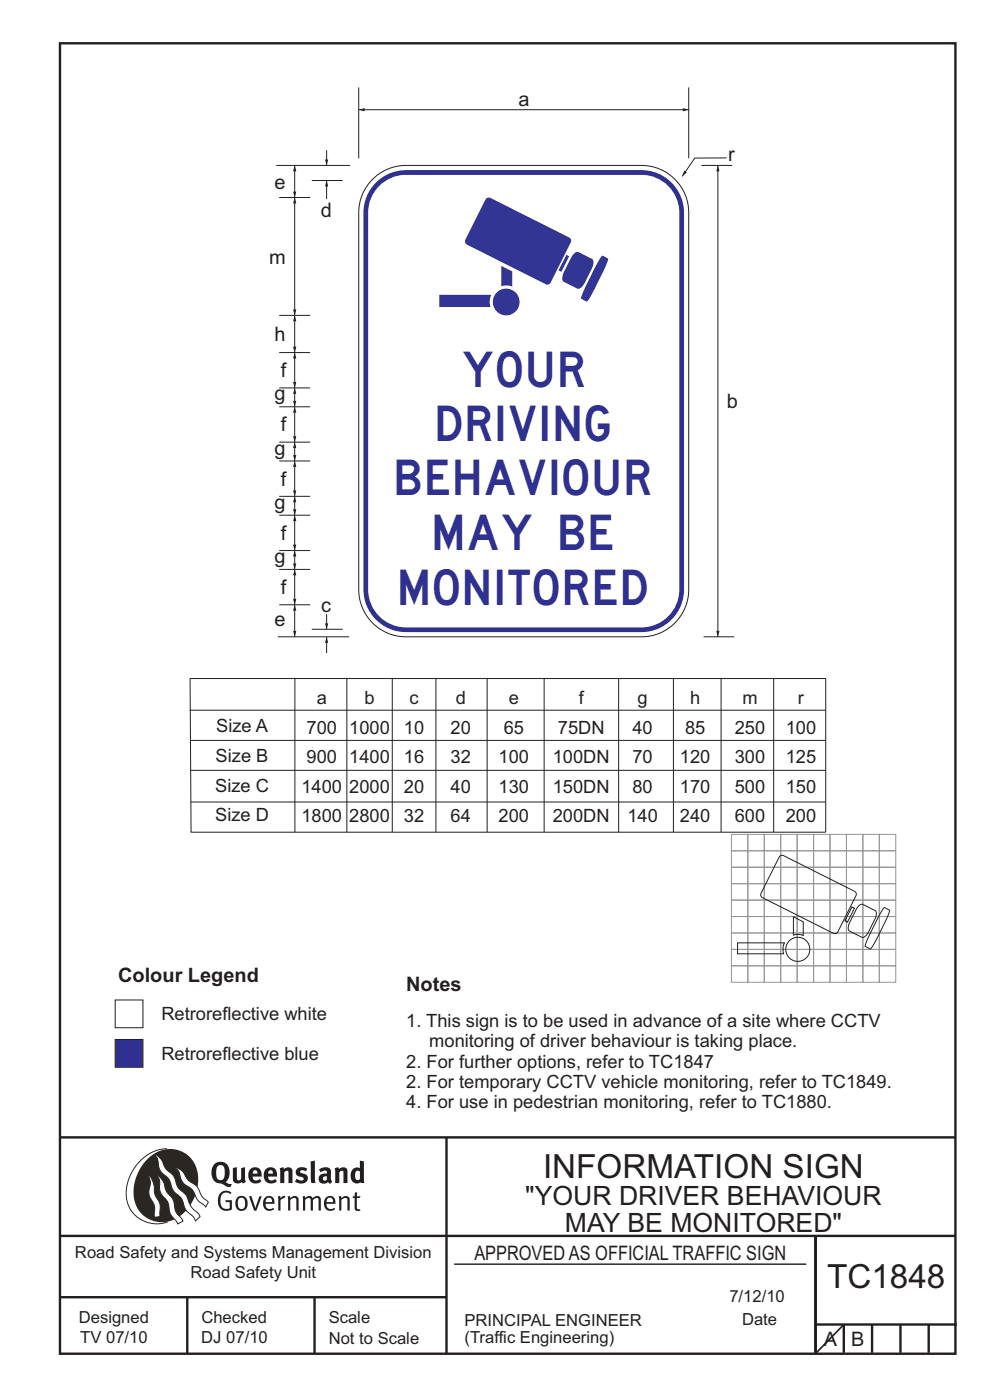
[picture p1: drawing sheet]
<svg xmlns="http://www.w3.org/2000/svg" width="210mm" height="297mm" viewBox="0 0 210 297" stroke-linecap="round" stroke-linejoin="round" font-family="sans-serif">
<g fill="none" stroke="#231f20" stroke-width=".51">
<path d="M12.7 9.2h190v278h-190zM12.7 241.3h190M94.7 241.4v45.8M12.7 275.2h82M12.7 262.2h190.1M39.7 275.2v12M66.7 275.2v12M173 262.1v24.9M173 281h30M179 281v6M185 281v6M191 281v6"/>
<path d="M197 281v6"/>
</g>
<path d="M96.4 268.2h74.6" fill="none" stroke="#231f20" stroke-width=".21"/>
<path d="M35.4 243.7a9.5 9.5 0 0 0-8.6 10.4 6.5 6.5 0 0 0 8.8 5.1" fill="none" stroke="#2a2723" stroke-width=".21"/>
<path d="M31.3 245.9a6.1 6.1 0 0 1 7.3-1.6 6.1 6.1 0 0 1 3.4 6.6 8.8 8.8 0 0 1-7.2 8.4 6.1 6.1 0 0 1-6.4-7.5 10.5 10.5 0 0 1 2.9-5.9z" fill-rule="evenodd" fill="#2a2723"/>
<g fill="#fff" stroke="#2a2723" stroke-width=".21">
<path d="M31.6 249.3l.3 .3 .6 1.2 .4 2.6 1 2 .1 2.7-1.2 .1-.1-2.4-.9-1.8-.2-.7 .3-2.4z" fill-rule="evenodd"/>
<path d="M37.2 247.7l.5 .1 .9 .6 1.3 1.9 1.9 1.5 1.1 2.1 1.3 1.2-.6 1-1.6-1.5-1.2-2.2-2-1.5-.5-.9-.4-1.5z" fill-rule="evenodd"/>
<path d="M32.8 244.9l.4 .1 .9 .8 1 2.1 1.7 1.5 1 2.5 1.6 1.6 1.2 2.5 1.6 1.6 .2 .5-.9 .9-.5-.9-1.6-1.5-1-2.4-1.7-1.7-.9-2.4-1.8-1.7-.3-.9-.3-1.6z" fill-rule="evenodd"/>
<path d="M33.4 249.4l.5 .3 .7 .9 .7 2.1 1.5 1.9 .5 2.5 1.5 1.8v.1l-1.1 .6-1.6-2.1-.6-2.5-1.4-1.9-.3-1v-1.6z" fill-rule="evenodd"/>
</g>
<g fill="#231f20">
<path d="M46.8 253.1l.5-.4 .7-.1 .6 .1 .5 .3-.2 .3-.9-.3-.8 .2-.3 .7-.1 1.1 .1 .6 .3 .5 .5 .3h.6l.4-.1v-1.3h-.8l-.1-.4h1.4v2l-.7 .2-.8 .1-.6-.3-.5-.4-.3-.8-.1-1 .2-.7z" fill-rule="evenodd"/>
<path d="M50.7 254.3l.7-.2 .5 .5 .1 1.2-.2 .4-.3 .2h-.5l-.4-.3-.2-1.1zM50.4 254l-.5 1.1 .3 1.2 .7 .5 1-.1 .4-.4 .2-.5v-.8l-.2-.7-.3-.4-.5-.2h-.6z" fill-rule="evenodd"/>
<path d="M52.8 253.8l.5-.1 .9 2.6 .8-2.5h.5l-1.1 3h-.5z" fill-rule="evenodd"/>
<path d="M56.6 254.2l.4-.1 .4 .1 .2 .3 .1 .5h-1.4zM56.2 254l-.4 1v.7l.3 .6 .4 .4 .5 .2 1.1-.3 .1-.1-.2-.3-.6 .3-.7-.2-.3-.2-.1-.6v-.1h1.9l-.2-1.2-.8-.5-.5 .1z" fill-rule="evenodd"/>
<path d="M58.9 253.8l.5-.1 .1 .5 .4-.4 .6-.1-.2 .5-.4 .1-.4 .3v2.2h-.5z" fill-rule="evenodd"/>
<path d="M61 253.8l.5-.1a.24 .24 0 0 0 .1 .4 .24 .24 0 0 0 .3-.2l.8-.2 .6 .5v2.6h-.4l-.1-2.3-.1-.3-.3-.1-.8 .5v2.2h-.5z" fill-rule="evenodd"/>
<path d="M64.2 253.8l.4-.1a.23 .23 0 0 0 .2 .4 .23 .23 0 0 0 .3-.2l.5-.2 .6 .2a.23 .23 0 0 0 .2 .2 .23 .23 0 0 0 .2-.1l.8-.3 .6 .4 .1 2.7h-.5v-2.3l-.1-.3-.3-.1-.8 .5v2.2h-.5v-2.3l-.1-.3-.3-.1-.8 .4v2.3h-.4z" fill-rule="evenodd"/>
<path d="M69.5 254.2l.5-.1 .4 .1 .3 .8h-1.4zM69.2 254l-.5 1 .1 .7 .2 .6 .4 .4 .4 .2 1.1-.3 .2-.1-.2-.3-.6 .3-.7-.2-.3-.4v-.5h1.9l-.2-1.2-.4-.3-.5-.2-.5 .1z" fill-rule="evenodd"/>
<path d="M71.8 253.8l.5-.1a.24 .24 0 0 0 .1 .4 .24 .24 0 0 0 .4-.2l.7-.2 .6 .5 .1 2.6h-.5v-2.3l-.1-.3-.3-.1-.9 .5v2.2h-.4z" fill-rule="evenodd"/>
<path d="M75.3 253l.5-.1-.1 .9h.8l-.2 .3h-.6v2.2l.2 .2h.5v.3l-.2 .1-.6-.1-.4-.3v-2.4h-.4v-.3h.4z" fill-rule="evenodd"/>
<path d="M46.2 247.4l.4-.2h.4l.6 .6v1.8l-.2 .5-.3 .2h-.8l-.3-.6-.1-1.5zM45.5 246.9l-.4 .7-.2 .8v1l.3 .9 .7 .6 1 .2 1.6 .7 .4-.1 .3-.5h-.6l-.8-.4 .7-1 .2-1.5a1.91 1.91 0 0 0-1.1-1.7 1.91 1.91 0 0 0-2.1 .3z" fill-rule="evenodd"/>
<path d="M49.4 247.8l.8-.2 .1 2.5 .1 .2 .3 .1 .5-.3v-2.3l.8-.2v2.6l.2 .5-.7 .3a.39 .39 0 0 0-.7 0h-.8l-.5-.4z" fill-rule="evenodd"/>
<path d="M53.8 248.4l.3-.1h.3l.2 .7h-1zM53.1 248l-.3 .5-.1 .8v.7l.4 .6 .5 .4 .6 .1 .7-.1 .6-.4-.4-.5-.4 .3h-.5l-.4-.2-.2-.3v-.3h1.9l-.1-1-.3-.6-1-.4-.5 .1z" fill-rule="evenodd"/>
<path d="M57.1 248.4l.2-.1h.4l.2 .7h-1zM56.4 248l-.3 .6-.2 .8 .2 .7 .3 .5 .5 .4 .6 .1 .6-.1 .6-.4-.3-.5-.6 .3h-.5l-.4-.6v-.2h1.9l-.1-1-.3-.6-.5-.3-.5-.1-.5 .1z" fill-rule="evenodd"/>
<path d="M59.3 247.8l.8-.2 .1 .4 1-.4 .7 .3 .1 .5v2.6h-.8v-2.3l-.3-.3-.6 .3v2.3h-.9z" fill-rule="evenodd"/>
<path d="M63 248l.9-.4 1.3 .3-.3 .6-.9-.2-.3 .2 .1 .3 1 .3 .4 .4v.8l-.4 .6-1.1 .2-1.1-.4 .3-.6 1 .3h.3l.2-.3-.1-.3-1-.3-.4-.3-.2-.6z" fill-rule="evenodd"/>
<path d="M68.6 249.7l.7-.2v.7l-.3 .3-.3-.1-.2-.3zM67.7 248.1l.3 .6 .8-.4 .5 .2a.35 .35 0 0 1 0 .5 .35 .35 0 0 1-.5 0l-1 .4-.2 .9 .2 .4 .3 .3h1.1a.49 .49 0 0 1 .8 .2l.5-.6-.3-.4v-1.7l-.2-.5-.4-.3-.6-.1z" fill-rule="evenodd"/>
<path d="M71 247.8l.8-.2 .1 .4 1-.4 .6 .3 .2 .5v2.6h-.8v-2.3l-.3-.3-.6 .3v2.3h-.9z" fill-rule="evenodd"/>
<path d="M75.6 248.5l.3-.1 .4 .2v1.5l-.3 .2-.4-.1-.2-.3v-.9zM76.3 246.2v1.3a.19 .19 0 0 1 0 .3 .19 .19 0 0 1-.3-.1l-.8 .1-.6 .5-.2 .9 .1 1 .3 .5 .6 .3h.6l.5-.2v.2h.8l-.1-4.6z" fill-rule="evenodd"/>
<path d="M65.9 246.4l.9-.2 .1 4.8h-.8l-.1-.3z" fill-rule="evenodd"/>
</g>
<path d="M24.4 220.5h5.9v5.9h-5.9z" fill-rule="evenodd" fill="#2e3092" stroke="#231f20" stroke-width=".21"/>
<path d="M24.4 212.1h5.9v5.9h-5.9z" fill-rule="evenodd" fill="#fff" stroke="#231f20" stroke-width=".21"/>
<path d="M154.1 33.5h-6.7l-2.7 3.9" fill="none" stroke="#231f20" stroke-width=".21"/>
<path d="M145.1 36.2l.6 .4-1 .8z" fill="#231f20"/>
<path d="M152.3 35.1v100" fill="none" stroke="#231f20" stroke-width=".21"/>
<g fill="#231f20">
<path d="M152.3 35.1l.3 1.3h-.7z"/>
<path d="M151.9 133.8h.7l-.3 1.3z"/>
</g>
<path d="M76.1 18.5v15.1M76.1 23.3h70M148.8 35.1h6.5M149.2 135.1h6.5" fill="none" stroke="#231f20" stroke-width=".21"/>
<g fill="#231f20">
<path d="M144.8 22.9l1.3 .4-1.3 .3z"/>
<path d="M76.1 23.3l1.3-.4v.7z"/>
</g>
<path d="M146.1 18.5v15.1" fill="none" stroke="#231f20" stroke-width=".21"/>
<path d="M78.6 38.5a10 10 0 0 1 7.5-3.4h50a10 10 0 0 1 10 10v80a10 10 0 0 1-10 10h-50a10 10 0 0 1-10-10v-80a10 10 0 0 1 2.5-6.6z" fill-rule="evenodd" fill="#fff" stroke="#231f20" stroke-width=".21"/>
<path d="M79.7 38.7a9 9 0 0 1 6.4-2.6h50a9 9 0 0 1 9 9v80a9 9 0 0 1-9 9h-50a9 9 0 0 1-9-9v-80a9 9 0 0 1 2.6-6.4z" fill-rule="evenodd" fill="#2e3092"/>
<path d="M80.4 39.4a8 8 0 0 1 5.7-2.3h50a8 8 0 0 1 8 8v80a8 8 0 0 1-8 8h-50a8 8 0 0 1-8-8v-80a8 8 0 0 1 2.3-5.7z" fill-rule="evenodd" fill="#fff"/>
<g fill="#323593">
<path d="M106.3 56.4l2.4 1.2v3.2l-1.2-.2-1.2 .1z" fill-rule="evenodd"/>
<path d="M93.2 62.5h11l-.3 1.3 .1 1.3h-10.8z" fill-rule="evenodd"/>
<path d="M103.1 42.1l.4-.2 .5 .1 17 8.6 .2 .3-.1 .5-4.5 8.8-.4 .2-.4-.1-17-8.6-.2-.4 .1-.4z" fill-rule="evenodd"/>
<path d="M121.7 53.8l.5-.3h.4l3 1.5 .3 .4-.2 1.3-1.7 3.3-.6 .9-.7 .4-3.2-1.5-.2-.5 .3-1.5 1.6-3.2z" fill-rule="evenodd"/>
<path d="M127.7 54.3l1.3 .6-.1 .5-3 6.3-.9 1.7-.5 .6-1.2-.6v-.5l2.9-6.1z" fill-rule="evenodd"/>
<path d="M120.1 54.1l.6 .3-1.6 3.3-.6-.3z" fill-rule="evenodd"/>
<circle cx="107.4" cy="64.1" r="2.84"/>
</g>
<path d="M58.6 35.1h15.7M59.2 74.8h6.6M59.2 97.8h6.6M59.2 86.3h6.6M59.2 109.3h6.6M58.9 135.1h15.2M59.2 120.8h6.6M62.5 128.3v6.8M66.1 133.5h6.6" fill="none" stroke="#231f20" stroke-width=".21"/>
<g fill="#231f20">
<path d="M62.5 128.3l.4 1.3h-.7z"/>
<path d="M62.2 133.8h.7l-.4 1.3z"/>
</g>
<path d="M62.5 120.8v7.5" fill="none" stroke="#231f20" stroke-width=".21"/>
<g fill="#231f20">
<path d="M62.5 120.8l.4 1.3h-.7z"/>
<path d="M62.2 127h.7l-.4 1.3z"/>
</g>
<path d="M62.5 109.3v7.5" fill="none" stroke="#231f20" stroke-width=".21"/>
<g fill="#231f20">
<path d="M62.5 109.3l.4 1.3h-.7z"/>
<path d="M62.2 115.5h.7l-.4 1.3z"/>
</g>
<path d="M62.5 97.8v7.5" fill="none" stroke="#231f20" stroke-width=".21"/>
<g fill="#231f20">
<path d="M62.5 97.8l.4 1.3h-.7z"/>
<path d="M62.2 104h.7l-.4 1.3z"/>
</g>
<path d="M62.5 86.3v7.5" fill="none" stroke="#231f20" stroke-width=".21"/>
<g fill="#231f20">
<path d="M62.5 86.3l.4 1.3h-.7z"/>
<path d="M62.2 92.5h.7l-.4 1.3z"/>
</g>
<path d="M62.5 74.8v7.5" fill="none" stroke="#231f20" stroke-width=".21"/>
<g fill="#231f20">
<path d="M62.5 74.8l.4 1.3h-.7z"/>
<path d="M62.2 81h.7l-.4 1.3z"/>
</g>
<path d="M69.3 135.1v3.4" fill="none" stroke="#231f20" stroke-width=".21"/>
<path d="M69.3 135.1l.3 1.3h-.7z" fill="#231f20"/>
<path d="M69.3 130.3v3.2" fill="none" stroke="#231f20" stroke-width=".21"/>
<path d="M68.9 132.2h.7l-.3 1.3z" fill="#231f20"/>
<path d="M59.2 41.9h6.6M62.5 41.9v25M59.2 66.9h6.6M59.2 93.8h6.6M59.2 82.3h6.6M59.2 116.8h6.6M59.2 105.3h6.6M59.2 128.3h6.6" fill="none" stroke="#231f20" stroke-width=".21"/>
<g fill="#231f20">
<path d="M62.2 65.6h.7l-.4 1.3z"/>
<path d="M62.5 41.9l.4 1.3h-.7z"/>
</g>
<path d="M62.5 35.1v6.8" fill="none" stroke="#231f20" stroke-width=".21"/>
<g fill="#231f20">
<path d="M62.5 35.1l.4 1.3h-.7z"/>
<path d="M62.2 40.6h.7l-.4 1.3z"/>
</g>
<path d="M62.5 116.8v4" fill="none" stroke="#231f20" stroke-width=".21"/>
<g fill="#231f20">
<path d="M62.2 119.5h.7l-.4 1.3z"/>
<path d="M62.5 116.8l.4 1.3h-.7z"/>
</g>
<path d="M62.5 105.3v4" fill="none" stroke="#231f20" stroke-width=".21"/>
<g fill="#231f20">
<path d="M62.2 108h.7l-.4 1.3z"/>
<path d="M62.5 105.3l.4 1.3h-.7z"/>
</g>
<path d="M62.5 93.8v4" fill="none" stroke="#231f20" stroke-width=".21"/>
<g fill="#231f20">
<path d="M62.2 96.5h.7l-.4 1.3z"/>
<path d="M62.5 93.8l.4 1.3h-.7z"/>
</g>
<path d="M62.5 82.3v4" fill="none" stroke="#231f20" stroke-width=".21"/>
<g fill="#231f20">
<path d="M62.2 85h.7l-.4 1.3z"/>
<path d="M62.5 82.3l.4 1.3h-.7z"/>
</g>
<path d="M62.5 66.9v7.9" fill="none" stroke="#231f20" stroke-width=".21"/>
<g fill="#231f20">
<path d="M62.2 73.5h.7l-.4 1.3z"/>
<path d="M62.5 66.9l.4 1.3h-.7z"/>
</g>
<path d="M66.1 38.3h6.6M69.3 38.3v3.9" fill="none" stroke="#231f20" stroke-width=".21"/>
<path d="M69.3 38.3l.3 1.3h-.7z" fill="#231f20"/>
<path d="M69.3 31.9v3.2" fill="none" stroke="#231f20" stroke-width=".21"/>
<path d="M68.9 33.8h.7l-.3 1.3z" fill="#231f20"/>
<g fill="none" stroke="#939598" stroke-width=".21">
<path d="M155.1 177h3.5v3.5h-3.5zM158.6 177h3.5v3.5h-3.5zM162.1 177h3.5v3.5h-3.5zM165.6 177h3.5v3.5h-3.5zM169.1 177h3.5v3.5h-3.5zM172.6 177h3.5v3.5h-3.5zM176.1 177h3.4v3.5h-3.4zM179.5 177h3.5v3.5h-3.5zM183 177h3.5v3.5h-3.5zM186.5 177h3.5v3.5h-3.5zM155.1 180.5h3.5v3.5h-3.5zM155.1 184h3.5v3.5h-3.5z"/>
<path d="M155.1 187.5h3.5v3.5h-3.5zM155.1 191h3.5v3.4h-3.5zM155.1 194.4h3.5v3.5h-3.5zM155.1 197.9h3.5v3.5h-3.5zM158.6 180.5h3.5v3.5h-3.5zM158.6 184h3.5v3.5h-3.5zM158.6 187.5h3.5v3.5h-3.5zM158.6 191h3.5v3.4h-3.5zM158.6 194.4h3.5v3.5h-3.5zM158.6 197.9h3.5v3.5h-3.5zM162.1 180.5h3.5v3.5h-3.5zM162.1 184h3.5v3.5h-3.5z"/>
<path d="M162.1 187.5h3.5v3.5h-3.5zM162.1 191h3.5v3.4h-3.5zM162.1 194.4h3.5v3.5h-3.5zM162.1 197.9h3.5v3.5h-3.5zM165.6 180.5h3.5v3.5h-3.5zM165.6 184h3.5v3.5h-3.5zM165.6 187.5h3.5v3.5h-3.5zM165.6 191h3.5v3.4h-3.5zM165.6 194.4h3.5v3.5h-3.5zM165.6 197.9h3.5v3.5h-3.5zM169.1 180.5h3.5v3.5h-3.5zM169.1 184h3.5v3.5h-3.5z"/>
<path d="M169.1 187.5h3.5v3.5h-3.5zM169.1 191h3.5v3.4h-3.5zM169.1 194.4h3.5v3.5h-3.5zM169.1 197.9h3.5v3.5h-3.5zM172.6 180.5h3.5v3.5h-3.5zM172.6 184h3.5v3.5h-3.5zM172.6 187.5h3.5v3.5h-3.5zM172.6 191h3.5v3.4h-3.5zM172.6 194.4h3.5v3.5h-3.5zM172.6 197.9h3.5v3.5h-3.5zM176.1 180.5h3.4v3.5h-3.4zM176.1 184h3.4v3.5h-3.4z"/>
<path d="M176.1 187.5h3.4v3.5h-3.4zM176.1 191h3.4v3.4h-3.4zM176.1 194.4h3.4v3.5h-3.4zM176.1 197.9h3.4v3.5h-3.4zM179.5 180.5h3.5v3.5h-3.5zM179.5 184h3.5v3.5h-3.5zM179.5 187.5h3.5v3.5h-3.5zM179.5 191h3.5v3.4h-3.5zM179.5 194.4h3.5v3.5h-3.5zM179.5 197.9h3.5v3.5h-3.5zM183 180.5h3.5v3.5h-3.5zM183 184h3.5v3.5h-3.5z"/>
<path d="M183 187.5h3.5v3.5h-3.5zM183 191h3.5v3.4h-3.5zM183 194.4h3.5v3.5h-3.5zM183 197.9h3.5v3.5h-3.5zM186.5 180.5h3.5v3.5h-3.5zM186.5 184h3.5v3.5h-3.5zM186.5 187.5h3.5v3.5h-3.5zM186.5 191h3.5v3.4h-3.5zM186.5 194.4h3.5v3.5h-3.5zM186.5 197.9h3.5v3.5h-3.5zM155.1 201.4h3.5v3.5h-3.5zM155.1 204.9h3.5v3.5h-3.5z"/>
<path d="M158.6 201.4h3.5v3.5h-3.5zM158.6 204.9h3.5v3.5h-3.5zM162.1 201.4h3.5v3.5h-3.5zM162.1 204.9h3.5v3.5h-3.5zM165.6 201.4h3.5v3.5h-3.5zM165.6 204.9h3.5v3.5h-3.5zM169.1 201.4h3.5v3.5h-3.5zM169.1 204.9h3.5v3.5h-3.5zM172.6 201.4h3.5v3.5h-3.5zM172.6 204.9h3.5v3.5h-3.5zM176.1 201.4h3.4v3.5h-3.4zM176.1 204.9h3.4v3.5h-3.4z"/>
<path d="M179.5 201.4h3.5v3.5h-3.5zM179.5 204.9h3.5v3.5h-3.5zM183 201.4h3.5v3.5h-3.5zM183 204.9h3.5v3.5h-3.5zM186.5 201.4h3.5v3.5h-3.5zM186.5 204.9h3.5v3.5h-3.5z"/>
</g>
<g fill="none" stroke="#231f20" stroke-width=".21">
<path d="M40.2 150.7h135M40.5 157.1h134.7M62.6 144v32.5M73.6 144v32.5M83.2 144v32.5M92.5 144v32.5M103.3 144v32.5M115.4 144v32.5M131.2 144v32.5M142.8 143.9v32.6M153 143.9v32.6M164.1 143.9v32.6"/>
<path d="M175.2 143.9v32.6M175.2 143.9h-134.9l.2 32.6h134.7M40.4 170.1h134.8M40.5 163.4h134.7M165.4 181.7l.3-.2h.5l15.3 7.7 .1 .4v.4l-4.1 7.9-.3 .2-.4-.1-15.3-7.8-.1-.3v-.4zM168.3 194.5l2.1 1.1v2.9l-1.1-.3-1 .2zM180.7 192.4l.5 .3-1.4 2.9-.6-.2zM182.2 192.2l.4-.3 .4-.1 2.7 1.4 .2 .4-.2 1.2-1.5 3-.6 .8-.5 .3-2.9-1.4-.3-.4 .3-1.3 1.5-3zM187.5 192.6l1.2 .5-.1 .5-2.7 5.7-1.3 2-1.1-.5 .1-.5 2.6-5.5zM156.4 200h10l-.3 1.1 .1 1.2h-9.7z"/>
<circle cx="169.2" cy="201.4" r="2.55"/>
</g>
<path d="M179 281l-6 6.2" fill="none" stroke="#231f20" stroke-width=".35"/>
<g font-size="7.5" fill="#2e3092">
<text x="98.3" y="82.1">YOUR</text>
<text x="92.9" y="93.6">DRIVING</text>
<text x="84.2" y="105.1">BEHAVIOUR</text>
<text x="92.3" y="116.7">MAY BE</text>
<text x="84.9" y="128.3">MONITORED</text>
</g>
<g font-size="7.1" fill="#231f20">
<text x="115.2" y="249.9">INFORMATION SIGN</text>
<text x="175.4" y="273.2">TC1848</text>
</g>
<g font-size="5.6" fill="#231f20">
<text x="111.4" y="255.7">&quot;YOUR DRIVER BEHAVIOUR</text>
<text x="119.8" y="261.3">MAY BE MONITORED&quot;</text>
</g>
<g font-size="4.2" fill="#231f20">
<text x="110" y="22.5">a</text>
<text x="154.4" y="34.2">r</text>
<text x="58.2" y="40.2">e</text>
<text x="68" y="46">d</text>
<text x="57.1" y="55.9">m</text>
<text x="58.2" y="72.4">h</text>
<text x="59.5" y="80">f</text>
<text x="58.2" y="84.9">g</text>
<text x="154.2" y="86.6">b</text>
<text x="59.5" y="91.5">f</text>
<text x="58.2" y="96.5">g</text>
<text x="58.2" y="108">g</text>
<text x="59.5" y="103.1">f</text>
<text x="58.2" y="119.4">g</text>
<text x="59.5" y="114.6">f</text>
<text x="59.5" y="126.1">f</text>
<text x="68.2" y="129.8">c</text>
<text x="58.2" y="132.8">e</text>
<text x="25.1" y="208.4">Colour Legend</text>
<text x="86.2" y="210.3">Notes</text>
<text x="100.6" y="267.2">APPROVED AS OFFICIAL TRAFFIC SIGN</text>
<text x="174.7" y="285.6">A</text>
<text x="180.5" y="285.6">B</text>
</g>
<g font-size="3.9" fill="#231f20">
<text x="67.2" y="149.3">a</text>
<text x="77.3" y="149.3">b</text>
<text x="86.9" y="149.3">c</text>
<text x="96.7" y="149.3">d</text>
<text x="107.9" y="149.3">e</text>
<text x="122.8" y="149.3">f</text>
<text x="135.2" y="149.3">g</text>
<text x="146.4" y="149.3">h</text>
<text x="157.5" y="149.3">m</text>
<text x="169.3" y="149.3">r</text>
<text x="45.9" y="155.4">Size A</text>
<text x="65" y="155.6">700</text>
<text x="74.1" y="155.6">1000</text>
<text x="85.7" y="155.6">10</text>
<text x="95.6" y="155.6">20</text>
<text x="106.9" y="155.6">65</text>
<text x="118.3" y="155.6">75DN</text>
<text x="134.2" y="155.6">40</text>
<text x="145.3" y="155.6">85</text>
<text x="155.9" y="155.6">250</text>
<text x="166.7" y="155.6">100</text>
<text x="45.7" y="161.6">Size B</text>
<text x="65" y="161.9">900</text>
<text x="74.1" y="161.9">1400</text>
<text x="85.7" y="161.9">16</text>
<text x="95.6" y="161.9">32</text>
<text x="105.8" y="161.9">100</text>
<text x="117.3" y="161.9">100DN</text>
<text x="134.2" y="161.9">70</text>
<text x="144.2" y="161.9">120</text>
<text x="155.9" y="161.9">300</text>
<text x="166.7" y="161.9">125</text>
<text x="45.6" y="167.9">Size C</text>
<text x="63.9" y="168.2">1400</text>
<text x="74.1" y="168.2">2000</text>
<text x="85.7" y="168.2">20</text>
<text x="95.6" y="168.2">40</text>
<text x="105.8" y="168.2">130</text>
<text x="117.3" y="168.2">150DN</text>
<text x="134.2" y="168.2">80</text>
<text x="144.2" y="168.2">170</text>
<text x="155.9" y="168.2">500</text>
<text x="166.7" y="168.2">150</text>
<text x="45.6" y="174.2">Size D</text>
<text x="63.9" y="174.5">1800</text>
<text x="74.1" y="174.5">2800</text>
<text x="85.7" y="174.5">32</text>
<text x="95.6" y="174.5">64</text>
<text x="105.8" y="174.5">200</text>
<text x="117.3" y="174.5">200DN</text>
<text x="133.1" y="174.5">140</text>
<text x="144.2" y="174.5">240</text>
<text x="155.9" y="174.5">600</text>
<text x="166.7" y="174.5">200</text>
<text x="34.2" y="216.5">Retroreflective white</text>
<text x="86.2" y="217.8">1. This sign is to be used in advance of a site where CCTV</text>
<text x="34.2" y="224.9">Retroreflective blue</text>
<text x="86.2" y="226.5">2. For further options, refer to TC1847</text>
<text x="91.1" y="222.1">monitoring of driver behaviour is taking place.</text>
<text x="86.2" y="230.8">2. For temporary CCTV vehicle monitoring, refer to TC1849.</text>
<text x="86.2" y="235.1">4. For use in pedestrian monitoring, refer to TC1880.</text>
</g>
<g font-size="3.5" fill="#231f20">
<text x="15.9" y="266.8">Road Safety and Systems Management Division</text>
<text x="40.4" y="271.1">Road Safety Unit</text>
<text x="16.7" y="280.6">Designed</text>
<text x="42.7" y="280.6">Checked</text>
<text x="69.7" y="280.6">Scale</text>
<text x="98.5" y="281.3">PRINCIPAL ENGINEER</text>
<text x="154.7" y="276.2">7/12/10</text>
<text x="157.4" y="281.2">Date</text>
<text x="17" y="284.8">TV 07/10</text>
<text x="42.7" y="284.8">DJ 07/10</text>
<text x="69.7" y="285.2">Not to Scale</text>
<text x="98.5" y="284.8">(Traffic Engineering)</text>
</g>
</svg>
